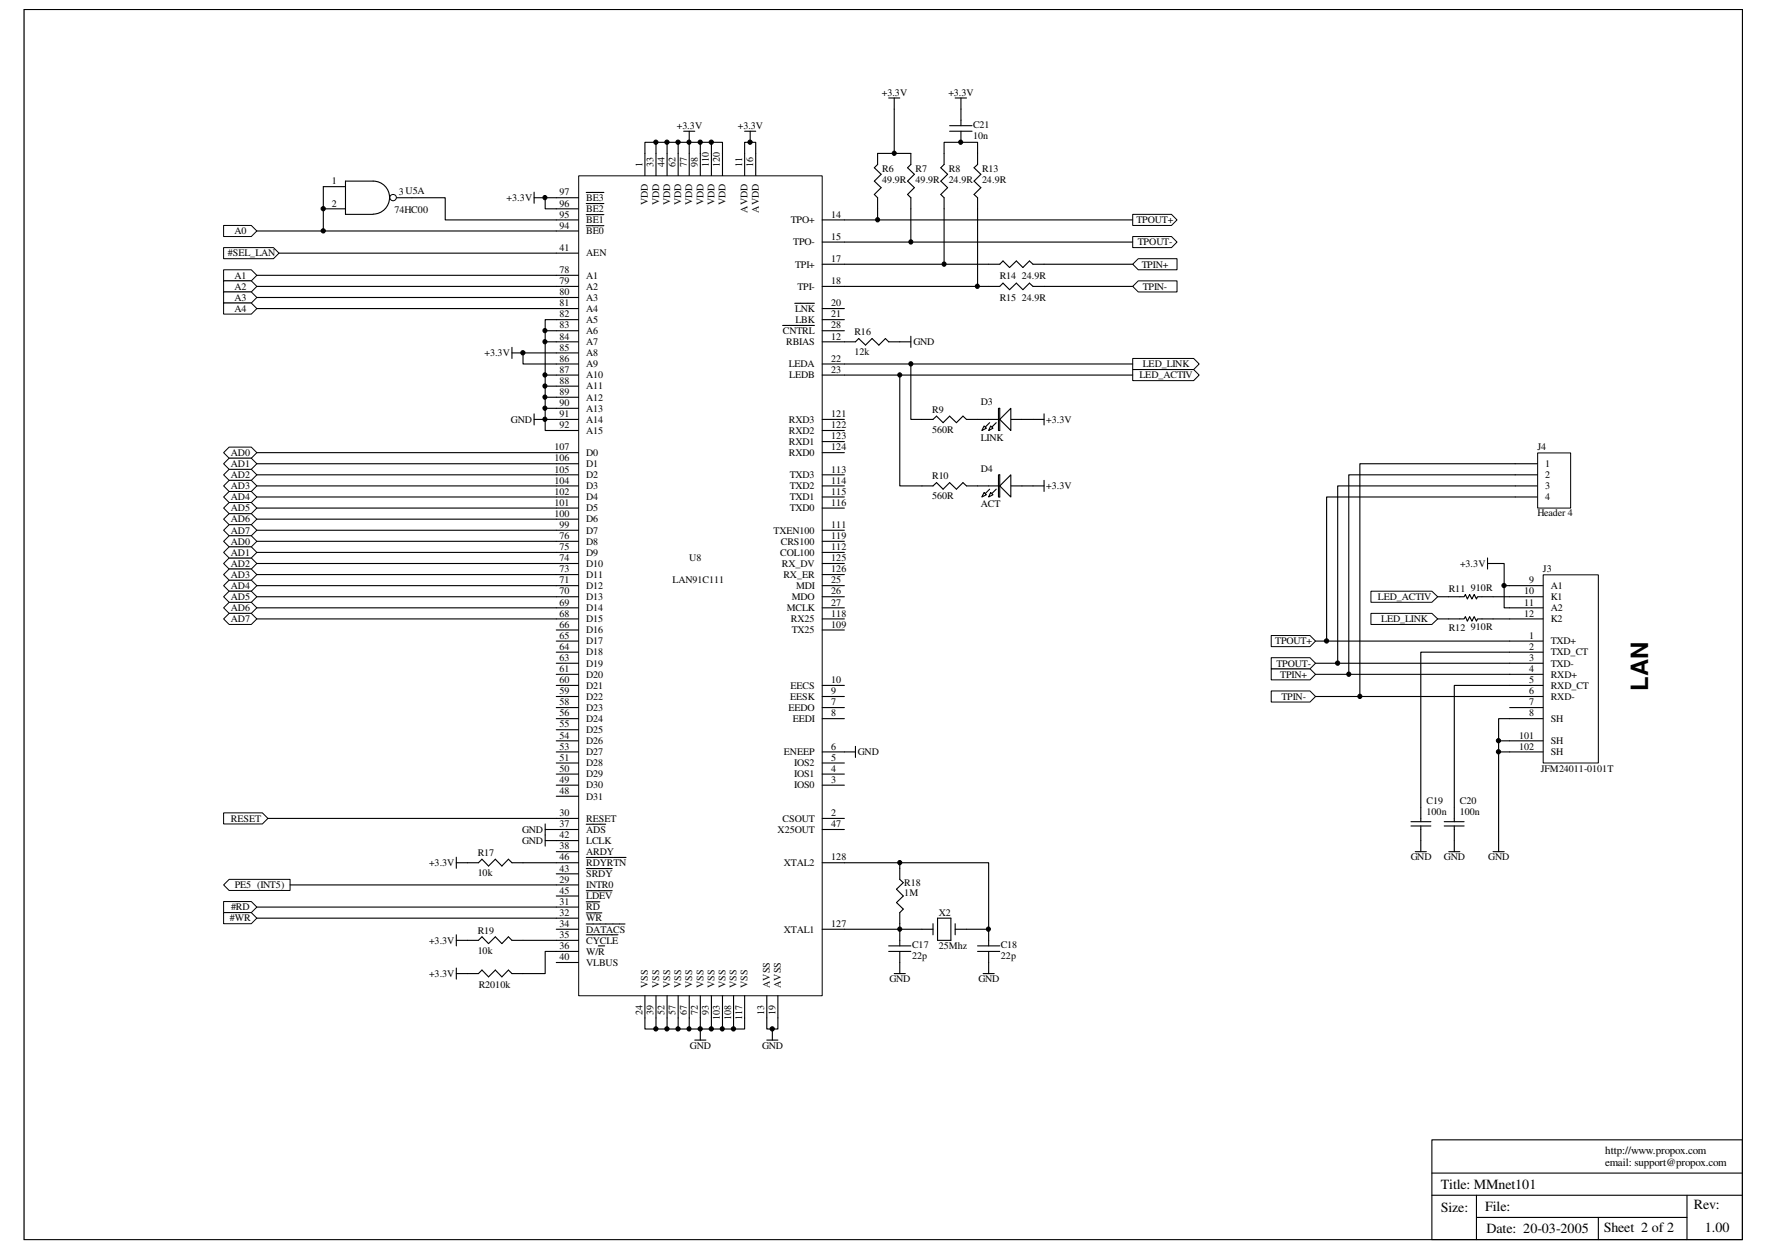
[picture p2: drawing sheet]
<svg xmlns="http://www.w3.org/2000/svg" width="297mm" height="210mm" viewBox="0 0 297 210" stroke-linecap="round" stroke-linejoin="round" font-family="sans-serif">
<path d="M4.1 1.6h288.8v206.7h-288.8z" fill="none" stroke="#000" stroke-width=".17"/>
<g fill="none" stroke="#000" stroke-width=".19">
<path d="M253.8 109.6h-15v28.5M253.8 115.2h-9.3v22.9M237.2 138.8h3.3M237.2 138.1h3.3M238.8 138.8v4.3M242.8 138.8h3.3M242.8 138.1h3.3M244.5 138.8v4.3M251.9 126.4h1.9M251.9 124.5h1.9M253.8 120.8h-1.9v22.3M237.9 143.1h1.9"/>
<path d="M243.5 143.1h1.9M251 143.1h1.9M240.7 191.6h52.2v16.7h-52.2zM240.7 197.1h52.2M240.7 200.9h52.2M248.2 200.9v7.4M248.2 204.6h35.4M268.7 204.6v3.7M283.6 200.9v7.4"/>
</g>
<path d="M258.5 76.2h5.5v9.2h-5.5z" fill="#fff"/>
<path d="M258.5 76.1h5.5v9.3h-5.5z" fill="none" stroke="#000" stroke-width=".17"/>
<path d="M258.4 77.9h-29.8v39.2M258.4 79.8h-31.7v33.5M258.4 81.7h-33.5v29.8M258.4 83.5h-35.4v24.2" fill="none" stroke="#000" stroke-width=".19"/>
<path d="M259.5 96.6h9.2v31.6h-9.2z" fill="#fff"/>
<path d="M259.4 96.6h9.3v31.6h-9.3z" fill="none" stroke="#000" stroke-width=".17"/>
<g fill="none" stroke="#000" stroke-width=".19">
<path d="M253.8 98.4h5.6M243.5 104h2.6l.2-.4 .4 .8 .4-.8 .3 .8 .4-.8 .4 .8 .2-.4h2.6M243.5 100.3h2.6l.2-.4 .4 .8 .4-.8 .3 .8 .4-.8 .4 .8 .2-.4h2.6M253.8 107.7h5.6M253.8 109.6h5.6M253.8 111.5h5.6M253.8 113.3h5.6M253.8 115.2h5.6M253.8 117.1h5.6M253.8 118.9h5.6M253.8 100.3h5.6M253.8 102.2h5.6"/>
<path d="M253.8 104h5.6M253.8 124.5h5.6M253.8 126.4h5.6M253.8 120.8h5.6"/>
</g>
<path d="M230.5 103.1h10.2l1 .9-1 .9h-10.2z" fill-rule="evenodd" fill="#fff"/>
<path d="M230.5 103.1h10.2l1 .9-1 .9h-10.2z" fill="none" stroke="#000" stroke-width=".17"/>
<path d="M230.5 99.4h10.2l1 .9-1 .9h-10.2z" fill-rule="evenodd" fill="#fff"/>
<path d="M230.5 99.4h10.2l1 .9-1 .9h-10.2z" fill="none" stroke="#000" stroke-width=".17"/>
<path d="M37.6 37.9h4.6l1 .9-1 1h-4.6z" fill-rule="evenodd" fill="#fff"/>
<path d="M37.6 37.9h4.6l1 .9-1 1h-4.6z" fill="none" stroke="#000" stroke-width=".17"/>
<path d="M37.6 45.3h4.6l1 1-1 .9h-4.6z" fill-rule="evenodd" fill="#fff"/>
<path d="M37.6 45.3h4.6l1 1-1 .9h-4.6z" fill="none" stroke="#000" stroke-width=".17"/>
<path d="M37.6 47.2h4.6l1 .9-1 1h-4.6z" fill-rule="evenodd" fill="#fff"/>
<path d="M37.6 47.2h4.6l1 .9-1 1h-4.6z" fill="none" stroke="#000" stroke-width=".17"/>
<path d="M37.6 49.1h4.6l1 .9-1 .9h-4.6z" fill-rule="evenodd" fill="#fff"/>
<path d="M37.6 49.1h4.6l1 .9-1 .9h-4.6z" fill="none" stroke="#000" stroke-width=".17"/>
<path d="M37.6 151.5h4.6l1 .9-1 1h-4.6z" fill-rule="evenodd" fill="#fff"/>
<path d="M37.6 151.5h4.6l1 .9-1 1h-4.6z" fill="none" stroke="#000" stroke-width=".17"/>
<path d="M37.6 153.4h4.6l1 .9-1 .9h-4.6z" fill-rule="evenodd" fill="#fff"/>
<path d="M37.6 153.4h4.6l1 .9-1 .9h-4.6z" fill="none" stroke="#000" stroke-width=".17"/>
<path d="M37.6 41.6h8.4l.9 .9-.9 1h-8.4z" fill-rule="evenodd" fill="#fff"/>
<path d="M37.6 41.6h8.4l.9 .9-.9 1h-8.4z" fill="none" stroke="#000" stroke-width=".17"/>
<path d="M155 70.5h1.8l.6-.6 1.1 1.1 1.1-1.1 1.2 1.1 1.1-1.1 .6 .6h1.8M166.2 70.5h1.9M166.4 71l-1.1 1.1M167.5 71l-1.1 1.1M168.1 68.6v3.7M169.9 70.5h1.9M155 156.2h1.8M156.8 155.2v1.9M157.6 154.3h2.2v3.7h-2.2zM160.6 155.2v1.9M160.6 156.2h1.9" fill="none" stroke="#000" stroke-width=".19"/>
<path d="M168.1 70.5l1.8-1.9v3.7z" fill="#fff"/>
<path d="M168.1 70.5l1.8-1.9v3.7z" fill="none" stroke="#000" stroke-width=".19"/>
<path d="M165.4 71.6l.4 .4-.7 .3z" fill="#fff"/>
<path d="M165.4 71.6l.4 .4-.7 .3z" fill="none" stroke="#000" stroke-width=".19"/>
<path d="M166.5 71.6l.4 .4-.7 .3z" fill="#fff"/>
<path d="M164.3 70.5h1.9M166.5 71.6l.4 .4-.7 .3zM168.1 68.6h-.3v3.7h.3M171.8 70.5h1.8" fill="none" stroke="#000" stroke-width=".19"/>
<path d="M37.6 50.9h4.6l1 1-1 .9h-4.6z" fill-rule="evenodd" fill="#fff"/>
<path d="M37.6 50.9h4.6l1 1-1 .9h-4.6z" fill="none" stroke="#000" stroke-width=".17"/>
<path d="M141.9 145h24.3v11.2h-3.7M141.9 156.2h13.1" fill="none" stroke="#000" stroke-width=".19"/>
<path d="M37.6 136.6h6.5l.9 .9-.9 1h-6.5z" fill-rule="evenodd" fill="#fff"/>
<path d="M37.6 136.6h6.5l.9 .9-.9 1h-6.5z" fill="none" stroke="#000" stroke-width=".17"/>
<path d="M168.1 79.8v3.7M166.2 81.7h1.9M166.4 82.2l-1.1 1.1M167.5 82.2l-1.1 1.1M169.9 81.7h1.9" fill="none" stroke="#000" stroke-width=".19"/>
<path d="M168.1 81.7l1.8-1.9v3.7z" fill="#fff"/>
<path d="M168.1 81.7l1.8-1.9v3.7z" fill="none" stroke="#000" stroke-width=".19"/>
<path d="M165.4 82.8l.4 .3-.7 .4z" fill="#fff"/>
<path d="M165.4 82.8l.4 .3-.7 .4z" fill="none" stroke="#000" stroke-width=".19"/>
<path d="M166.5 82.8l.4 .3-.7 .4z" fill="#fff"/>
<path d="M168.1 79.8h-.3v3.7h.3M155 81.7h1.8l.6-.6 1.1 1.1 1.1-1.1 1.2 1.1 1.1-1.1 .6 .6h3.7M166.5 82.8l.4 .3-.7 .4zM171.8 81.7h1.8" fill="none" stroke="#000" stroke-width=".19"/>
<path d="M37.6 87.2l.9-.9h3.7l1 .9-1 1h-3.7z" fill-rule="evenodd" fill="#fff"/>
<path d="M37.6 87.2l.9-.9h3.7l1 .9-1 1h-3.7z" fill="none" stroke="#000" stroke-width=".17"/>
<path d="M38.5 75.1h3.7l1 1-1 .9h-3.7l-.9-.9z" fill-rule="evenodd" fill="#fff"/>
<path d="M38.5 75.1h3.7l1 1-1 .9h-3.7l-.9-.9z" fill="none" stroke="#000" stroke-width=".17"/>
<path d="M37.6 79.8l.9-.9h3.7l1 .9-1 .9h-3.7z" fill-rule="evenodd" fill="#fff"/>
<path d="M37.6 79.8l.9-.9h3.7l1 .9-1 .9h-3.7z" fill="none" stroke="#000" stroke-width=".17"/>
<path d="M38.5 82.6h3.7l1 .9-1 1h-3.7l-.9-1z" fill-rule="evenodd" fill="#fff"/>
<path d="M38.5 82.6h3.7l1 .9-1 1h-3.7l-.9-1z" fill="none" stroke="#000" stroke-width=".17"/>
<path d="M38.5 77h3.7l1 .9-1 1h-3.7l-.9-1z" fill-rule="evenodd" fill="#fff"/>
<path d="M38.5 77h3.7l1 .9-1 1h-3.7l-.9-1z" fill="none" stroke="#000" stroke-width=".17"/>
<path d="M37.6 85.4l.9-.9h3.7l1 .9-1 .9h-3.7z" fill-rule="evenodd" fill="#fff"/>
<path d="M37.6 85.4l.9-.9h3.7l1 .9-1 .9h-3.7z" fill="none" stroke="#000" stroke-width=".17"/>
<path d="M37.6 89.1l.9-.9h3.7l1 .9-1 .9h-3.7z" fill-rule="evenodd" fill="#fff"/>
<path d="M37.6 89.1l.9-.9h3.7l1 .9-1 .9h-3.7z" fill="none" stroke="#000" stroke-width=".17"/>
<path d="M37.6 81.7l.9-1h3.7l1 1-1 .9h-3.7z" fill-rule="evenodd" fill="#fff"/>
<path d="M37.6 81.7l.9-1h3.7l1 1-1 .9h-3.7z" fill="none" stroke="#000" stroke-width=".17"/>
<path d="M190.4 44.4l.9-.9h6.6v1.8h-6.6z" fill-rule="evenodd" fill="#fff"/>
<path d="M190.4 44.4l.9-.9h6.6v1.8h-6.6z" fill="none" stroke="#000" stroke-width=".17"/>
<path d="M190.4 48.1l.9-.9h6.6v1.9h-6.6z" fill-rule="evenodd" fill="#fff"/>
<path d="M190.4 48.1l.9-.9h6.6v1.9h-6.6z" fill="none" stroke="#000" stroke-width=".17"/>
<path d="M190.4 36h6.5l1 1-1 .9h-6.5z" fill-rule="evenodd" fill="#fff"/>
<path d="M190.4 36h6.5l1 1-1 .9h-6.5z" fill="none" stroke="#000" stroke-width=".17"/>
<path d="M190.4 39.8h6.5l1 .9-1 .9h-6.5z" fill-rule="evenodd" fill="#fff"/>
<path d="M190.4 39.8h6.5l1 .9-1 .9h-6.5z" fill="none" stroke="#000" stroke-width=".17"/>
<path d="M190.4 62.1h10.3l.9 .9-.9 1h-10.3z" fill-rule="evenodd" fill="#fff"/>
<path d="M190.4 62.1h10.3l.9 .9-.9 1h-10.3z" fill="none" stroke="#000" stroke-width=".17"/>
<path d="M190.4 60.2h10.3l.9 1-.9 .9h-10.3z" fill-rule="evenodd" fill="#fff"/>
<path d="M190.4 60.2h10.3l.9 1-.9 .9h-10.3z" fill="none" stroke="#000" stroke-width=".17"/>
<path d="M38.5 147.8h10.3v1.8h-10.3l-.9-.9z" fill-rule="evenodd" fill="#fff"/>
<path d="M38.5 147.8h10.3v1.8h-10.3l-.9-.9z" fill="none" stroke="#000" stroke-width=".17"/>
<path d="M149.4 159.9h3.7M149.4 159h3.7M151.3 156.2v2.8M151.3 159.9v3.7M164.3 159.9h3.8M164.3 159h3.8M166.2 156.2v2.8M166.2 159.9v3.7M150.3 163.6h1.9M165.3 163.6h1.8" fill="none" stroke="#000" stroke-width=".19"/>
<path d="M97.3 29.6h40.9v137.7h-40.9z" fill="#fff"/>
<path d="M97.3 29.5h40.9v137.8h-40.9z" fill="none" stroke="#000" stroke-width=".17"/>
<g fill="none" stroke="#000" stroke-width=".19">
<path d="M93.5 33.2h3.7M93.5 35.1h3.7M93.5 37h3.7M93.5 38.8h3.7M98.5 32.3h3M98.5 34.2h3M98.5 36.1h3M98.5 37.9h3M108.4 25.8v3.7M110.3 25.8v3.7M112.1 25.8v3.7M114 25.8v3.7"/>
<path d="M115.9 25.8v3.7M117.7 25.8v3.7M119.6 25.8v3.7M121.5 25.8v3.7M125.2 25.8v3.7M127 25.8v3.7M138.2 37h3.7M93.5 42.5h3.7M93.5 46.3h3.7M93.5 48.1h3.7M93.5 50h3.7M93.5 51.9h3.7"/>
<path d="M93.5 53.7h3.7M93.5 55.6h3.7M93.5 57.4h3.7M93.5 59.3h3.7M131.6 54.7h5.3M133.6 51h3.3M138.2 48.1h3.7M138.2 51.9h3.7M138.2 53.7h3.7M138.2 55.6h3.7M138.2 57.4h3.7M138.2 40.7h3.7"/>
<path d="M138.2 44.4h3.7M93.5 61.2h3.7M93.5 63h3.7M93.5 64.9h3.7M93.5 66.8h3.7M93.5 68.6h3.7M93.5 70.5h3.7M93.5 72.3h3.7M93.5 76.1h3.7M93.5 77.9h3.7M93.5 79.8h3.7M138.2 61.2h3.7"/>
<path d="M138.2 63h3.7M138.2 70.5h3.7M138.2 72.3h3.7M138.2 76.1h3.7M138.2 79.8h3.7M138.2 74.2h3.7M93.5 81.7h3.7M93.5 83.5h3.7M93.5 85.4h3.7M93.5 87.2h3.7M93.5 89.1h3.7M93.5 91h3.7"/>
<path d="M93.5 92.8h3.7M93.5 94.7h3.7M93.5 96.6h3.7M93.5 98.4h3.7M138.2 81.7h3.7M138.2 83.5h3.7M138.2 85.4h3.7M138.2 89.1h3.7M138.2 91h3.7M138.2 92.8h3.7M138.2 94.7h3.7M138.2 96.6h3.7"/>
<path d="M138.2 98.4h3.7M93.5 100.3h3.7M93.5 102.2h3.7M93.5 104h3.7M93.5 105.9h3.7M93.5 107.7h3.7M93.5 109.6h3.7M93.5 111.5h3.7M93.5 113.3h3.7M93.5 115.2h3.7M93.5 117.1h3.7M93.5 118.9h3.7"/>
<path d="M138.2 100.3h3.7M138.2 102.2h3.7M138.2 104h3.7M138.2 105.9h3.7M138.2 115.2h3.7M138.2 117.1h3.7M138.2 118.9h3.7M93.5 120.8h3.7M93.5 122.6h3.7M93.5 124.5h3.7M93.5 126.4h3.7M93.5 128.2h3.7"/>
<path d="M93.5 130.1h3.7M93.5 132h3.7M93.5 133.8h3.7M93.5 137.5h3.7M93.5 139.4h3.7M98.5 138.5h3.3M138.2 120.8h3.7M138.2 126.4h3.7M138.2 128.2h3.7M138.2 130.1h3.7M138.2 132h3.7M138.2 137.5h3.7"/>
<path d="M138.2 139.4h3.7M93.5 141.3h3.7M93.5 143.1h3.7M93.5 145h3.7M93.5 146.9h3.7M93.5 148.7h3.7M93.5 150.6h3.7M93.5 152.4h3.7M93.5 154.3h3.7M93.5 156.2h3.7M93.5 158h3.7M93.5 159.9h3.7"/>
<path d="M98.5 144.1h4.6M98.5 146h4.4M98.5 149.7h4.4M98.5 151.6h2.3M98.5 153.4h2.7M98.5 155.3h6.6M98.5 157.1h5.4M100.6 159h1M103.1 144.1h2.1M138.2 145h3.7M138.2 156.2h3.7M151.3 145v2.8l.5 .5-1.1 1.1 1.1 1.2-1.1 1.1 1.1 1.1-.5 .6v2.8"/>
<path d="M93.5 161.8h3.7M108.4 167.3v3.8M110.3 167.3v3.8M112.1 167.3v3.8M114 167.3v3.8M115.9 167.3v3.8M117.7 167.3v3.8M119.6 167.3v3.8M121.5 167.3v3.8M123.3 167.3v3.8M125.2 167.3v3.8M128.9 167.3v3.8"/>
<path d="M130.8 167.3v3.8"/>
</g>
<path d="M37.6 102.2l.9-1h3.7l1 1-1 .9h-3.7z" fill-rule="evenodd" fill="#fff"/>
<path d="M37.6 102.2l.9-1h3.7l1 1-1 .9h-3.7z" fill="none" stroke="#000" stroke-width=".17"/>
<path d="M38.5 90h3.7l1 1-1 .9h-3.7l-.9-.9z" fill-rule="evenodd" fill="#fff"/>
<path d="M38.5 90h3.7l1 1-1 .9h-3.7l-.9-.9z" fill="none" stroke="#000" stroke-width=".17"/>
<path d="M37.6 94.7l.9-.9h3.7l1 .9-1 .9h-3.7z" fill-rule="evenodd" fill="#fff"/>
<path d="M37.6 94.7l.9-.9h3.7l1 .9-1 .9h-3.7z" fill="none" stroke="#000" stroke-width=".17"/>
<path d="M37.6 98.4l.9-.9h3.7l1 .9-1 1h-3.7z" fill-rule="evenodd" fill="#fff"/>
<path d="M37.6 98.4l.9-.9h3.7l1 .9-1 1h-3.7z" fill="none" stroke="#000" stroke-width=".17"/>
<path d="M37.6 92.8l.9-.9h3.7l1 .9-1 1h-3.7z" fill-rule="evenodd" fill="#fff"/>
<path d="M37.6 92.8l.9-.9h3.7l1 .9-1 1h-3.7z" fill="none" stroke="#000" stroke-width=".17"/>
<path d="M37.6 100.3l.9-.9h3.7l1 .9-1 .9h-3.7z" fill-rule="evenodd" fill="#fff"/>
<path d="M37.6 100.3l.9-.9h3.7l1 .9-1 .9h-3.7z" fill="none" stroke="#000" stroke-width=".17"/>
<path d="M38.5 103.1h3.7l1 .9-1 .9h-3.7l-.9-.9z" fill-rule="evenodd" fill="#fff"/>
<path d="M38.5 103.1h3.7l1 .9-1 .9h-3.7l-.9-.9z" fill="none" stroke="#000" stroke-width=".17"/>
<path d="M37.6 96.6l.9-1h3.7l1 1-1 .9h-3.7z" fill-rule="evenodd" fill="#fff"/>
<path d="M37.6 96.6l.9-1h3.7l1 1-1 .9h-3.7z" fill="none" stroke="#000" stroke-width=".17"/>
<g fill="none" stroke="#000" stroke-width=".19">
<path d="M54.4 31.4h3.7M54.4 35.1h3.7M65.5 33.2h3.8M89.8 32.3v1.9M89.8 33.2h1.8M93.5 33.2h-1.9v1.9h1.9M108.4 25.8v-1.9h13.1v1.9M110.3 23.9v1.9M112.1 23.9v1.9M114 23.9v1.9M114.9 22.1h1.9M115.9 22.1v3.7"/>
<path d="M117.7 23.9v1.9M119.6 23.9v1.9M125.2 25.8v-1.9h1.8v1.9M125.2 22.1h1.8M126.1 22.1v1.8M43.2 46.3h50.3M43.2 48.1h50.3M43.2 50h50.3M43.2 51.9h50.3M46.9 42.5h46.6M86.1 58.4v1.8M86.1 59.3h1.8"/>
<path d="M91.6 57.4h1.9M91.6 55.6h1.9M93.5 59.3h-5.6v1.9h5.6M93.5 53.7h-1.9v18.6h1.9M141.9 57.4h1.9l.6-.5 1.1 1.1 1.1-1.1 1.1 1.1 1.1-1.1 .6 .5h3.7M153.1 56.5v1.9M43.2 76.1h50.3M43.2 77.9h50.3M43.2 79.8h50.3M89.8 70.5h3.7M89.8 69.6v1.8M91.6 68.6h1.9"/>
<path d="M91.6 66.8h1.9M91.6 64.9h1.9M91.6 63h1.9M173.6 70.5h1.9M175.5 69.6v1.8M43.2 81.7h50.3M43.2 83.5h50.3M43.2 85.4h50.3M43.2 87.2h50.3M43.2 89.1h50.3M43.2 91h50.3M43.2 92.8h50.3"/>
<path d="M43.2 94.7h50.3M43.2 96.6h50.3M43.2 98.4h50.3M173.6 81.7h1.9M175.5 80.7v1.9M43.2 100.3h50.3M43.2 102.2h50.3M43.2 104h50.3M45 137.5h48.5M91.6 138.5v3.7M91.6 139.4h1.9M141.9 126.4h1.9"/>
<path d="M143.8 125.4v1.9M43.2 152.4h50.3M43.2 154.3h50.3M48.8 148.7h44.7M76.7 144.1v1.8M76.7 157.1v1.9M76.7 158h3.7l.6-.6 1.1 1.2 1.2-1.2 1.1 1.2 1.1-1.2 .6 .6h7.4M76.7 145h3.7l.6-.6 1.1 1.1 1.2-1.1 1.1 1.1 1.1-1.1 .6 .6h7.4M91.6 141.3h1.9M93.5 159.9h-1.9v3.7h-5.5l-.6-.6-1.1 1.2-1.1-1.2-1.2 1.2-1.1-1.2-.6 .6h-3.7M76.7 162.7v1.8M108.4 171.1v1.8h16.8v-1.8"/>
<path d="M110.3 171.1v1.8M112.1 171.1v1.8M114 171.1v1.8M115.9 171.1v1.8M116.8 174.8h1.9M117.7 171.1v3.7M119.6 171.1v1.8M121.5 171.1v1.8M123.3 171.1v1.8M128.9 171.1v1.8h1.9v-1.8M128.9 174.8h1.9M129.8 172.9v1.9"/>
</g>
<circle cx="66.1" cy="33.2" r=".54" fill="#fff"/>
<circle cx="66.1" cy="33.2" r=".54" fill="none" stroke="#000" stroke-width=".17"/>
<g fill="none" stroke="#000" stroke-width=".19">
<path d="M149.4 16.5h1.9M150.3 16.5v9.3M160.6 16.5h1.9M161.5 16.5v4.6M43.2 38.8h50.3M54.4 31.4v7.4M62.7 36a2.77 2.77 0 0 0 2.8-2.8 2.77 2.77 0 0 0-2.8-2.8h-4.6v5.6h4.6M69.3 33.2h5.5v3.8h18.7M141.9 37h48.5M147.5 37v-3.8l-.5-.5 1.1-1.2-1.1-1.1 1.1-1.1-1.1-1.1 .5-.6v-1.8h5.6v1.8l-.5 .6 1.1 1.1-1.1 1.1 1.1 1.1-1.1 1.2 .5 .5v7.5M159.6 22.1h3.8M159.6 21.1h3.8"/>
<path d="M161.5 22.1v1.8M141.9 48.1h26.2l.5-.5 1.1 1.1 1.2-1.1 1.1 1.1 1.1-1.1 .5 .5h16.8M141.9 44.4h26.2l.5-.5 1.1 1.1 1.2-1.1 1.1 1.1 1.1-1.1 .5 .5h16.8M141.9 40.7h48.5M158.7 44.4v-11.2l-.5-.5 1.1-1.2-1.1-1.1 1.1-1.1-1.1-1.1 .5-.6v-3.7h5.6v3.7l-.6 .6 1.2 1.1-1.2 1.1 1.2 1.1-1.2 1.2 .6 .5v14.9M141.9 61.2h48.5M141.9 63h48.5M151.3 63v18.7h3.7M153.1 61.2v9.3h1.9"/>
</g>
<path d="M213.7 112.4h6.5l.9 .9-.9 1h-6.5z" fill-rule="evenodd" fill="#fff"/>
<path d="M213.7 112.4h6.5l.9 .9-.9 1h-6.5z" fill="none" stroke="#000" stroke-width=".17"/>
<path d="M213.7 116.1h6.5l.9 1-.9 .9h-6.5z" fill-rule="evenodd" fill="#fff"/>
<path d="M213.7 116.1h6.5l.9 1-.9 .9h-6.5z" fill="none" stroke="#000" stroke-width=".17"/>
<path d="M213.7 106.8h6.5l.9 .9-.9 1h-6.5z" fill-rule="evenodd" fill="#fff"/>
<path d="M213.7 106.8h6.5l.9 .9-.9 1h-6.5z" fill="none" stroke="#000" stroke-width=".17"/>
<path d="M213.7 110.5h6.5l.9 1-.9 .9h-6.5z" fill-rule="evenodd" fill="#fff"/>
<g fill="none" stroke="#000" stroke-width=".17">
<path d="M213.7 110.5h6.5l.9 1-.9 .9h-6.5z"/>
<circle cx="54.3" cy="35.1" r=".36"/>
<circle cx="54.3" cy="38.8" r=".36"/>
<circle cx="91.6" cy="33.2" r=".35"/>
<circle cx="110.3" cy="23.9" r=".36"/>
<circle cx="112.1" cy="23.9" r=".36"/>
<circle cx="114" cy="23.9" r=".36"/>
<circle cx="115.8" cy="23.9" r=".35"/>
<circle cx="117.7" cy="23.9" r=".36"/>
<circle cx="119.6" cy="23.9" r=".36"/>
<circle cx="126.1" cy="23.9" r=".36"/>
<circle cx="147.5" cy="36.9" r=".35"/>
<circle cx="150.3" cy="25.8" r=".35"/>
<circle cx="161.5" cy="23.9" r=".35"/>
<circle cx="87.9" cy="59.3" r=".37"/>
<circle cx="91.6" cy="57.4" r=".35"/>
<circle cx="91.6" cy="55.6" r=".35"/>
<circle cx="153.1" cy="40.7" r=".35"/>
<circle cx="158.7" cy="44.4" r=".35"/>
<circle cx="164.3" cy="48.1" r=".35"/>
<circle cx="91.6" cy="66.7" r=".35"/>
<circle cx="91.6" cy="70.5" r=".35"/>
<circle cx="91.6" cy="68.6" r=".35"/>
<circle cx="91.6" cy="63" r=".35"/>
<circle cx="91.6" cy="64.9" r=".35"/>
<circle cx="151.2" cy="63" r=".35"/>
<circle cx="153.1" cy="61.1" r=".35"/>
<circle cx="252.8" cy="98.4" r=".36"/>
<circle cx="223" cy="107.7" r=".36"/>
<circle cx="224.9" cy="111.4" r=".36"/>
<circle cx="226.7" cy="113.3" r=".35"/>
<circle cx="228.6" cy="117" r=".35"/>
<circle cx="251.9" cy="126.3" r=".36"/>
<circle cx="251.9" cy="124.5" r=".36"/>
<circle cx="151.2" cy="145" r=".35"/>
<circle cx="151.2" cy="156.1" r=".35"/>
<circle cx="166.1" cy="156.1" r=".35"/>
<circle cx="110.3" cy="172.9" r=".36"/>
<circle cx="112.1" cy="172.9" r=".36"/>
<circle cx="114" cy="172.9" r=".36"/>
<circle cx="115.8" cy="172.9" r=".35"/>
<circle cx="117.7" cy="172.9" r=".36"/>
<circle cx="119.6" cy="172.9" r=".36"/>
<circle cx="121.4" cy="172.9" r=".35"/>
<circle cx="123.3" cy="172.9" r=".36"/>
<circle cx="129.8" cy="172.9" r=".36"/>
</g>
<path d="M250.1 94.7h2.8v7.5h.9M250.1 93.8v1.8M252.9 98.4h.9M221.1 107.7h32.7M221.1 111.5h32.7M221.1 113.3h32.7M221.1 117.1h32.7M241.7 100.3h1.8M241.7 104h1.8M251 100.3h2.8M251 104h2.8" fill="none" stroke="#000" stroke-width=".19"/>
<g fill="#000">
<circle cx="54.3" cy="35.1" r=".36"/>
<circle cx="54.3" cy="38.8" r=".36"/>
<circle cx="91.6" cy="33.2" r=".35"/>
<circle cx="110.3" cy="23.9" r=".36"/>
<circle cx="112.1" cy="23.9" r=".36"/>
<circle cx="114" cy="23.9" r=".36"/>
<circle cx="115.8" cy="23.9" r=".35"/>
<circle cx="117.7" cy="23.9" r=".36"/>
<circle cx="119.6" cy="23.9" r=".36"/>
<circle cx="126.1" cy="23.9" r=".36"/>
<circle cx="147.5" cy="36.9" r=".35"/>
<circle cx="150.3" cy="25.8" r=".35"/>
<circle cx="161.5" cy="23.9" r=".35"/>
<circle cx="87.9" cy="59.3" r=".37"/>
<circle cx="91.6" cy="57.4" r=".35"/>
<circle cx="91.6" cy="55.6" r=".35"/>
<circle cx="153.1" cy="40.7" r=".35"/>
<circle cx="158.7" cy="44.4" r=".35"/>
<circle cx="164.3" cy="48.1" r=".35"/>
<circle cx="91.6" cy="66.7" r=".35"/>
<circle cx="91.6" cy="70.5" r=".35"/>
<circle cx="91.6" cy="68.6" r=".35"/>
<circle cx="91.6" cy="63" r=".35"/>
<circle cx="91.6" cy="64.9" r=".35"/>
<circle cx="151.2" cy="63" r=".35"/>
<circle cx="153.1" cy="61.1" r=".35"/>
<circle cx="252.8" cy="98.4" r=".36"/>
<circle cx="223" cy="107.7" r=".36"/>
<circle cx="224.9" cy="111.4" r=".36"/>
<circle cx="226.7" cy="113.3" r=".35"/>
<circle cx="228.6" cy="117" r=".35"/>
<circle cx="251.9" cy="126.3" r=".36"/>
<circle cx="251.9" cy="124.5" r=".36"/>
<circle cx="151.2" cy="145" r=".35"/>
<circle cx="151.2" cy="156.1" r=".35"/>
<circle cx="166.1" cy="156.1" r=".35"/>
<circle cx="110.3" cy="172.9" r=".36"/>
<circle cx="112.1" cy="172.9" r=".36"/>
<circle cx="114" cy="172.9" r=".36"/>
<circle cx="115.8" cy="172.9" r=".35"/>
<circle cx="117.7" cy="172.9" r=".36"/>
<circle cx="119.6" cy="172.9" r=".36"/>
<circle cx="121.4" cy="172.9" r=".35"/>
<circle cx="123.3" cy="172.9" r=".36"/>
<circle cx="129.8" cy="172.9" r=".36"/>
</g>
<text font-size="4" x="277.1" y="116.1" transform="rotate(-90 277.1 116.1)">LAN</text>
<g font-size="2.4">
<text x="242.2" y="203.7">Size:</text>
<text x="242.2" y="199.8">Title: MMnet101</text>
<text x="249.7" y="203.5">File:</text>
<text x="284.7" y="203.1">Rev:</text>
<text x="249.9" y="207.2">Date: 20-03-2005</text>
<text x="269.6" y="207">Sheet 2 of 2</text>
<text x="286.6" y="207">1.00</text>
</g>
<g font-size="1.8">
<text x="269.8" y="193.9">http://www.propox.com</text>
<text x="269.8" y="196">email: support@propox.com</text>
</g>
<g font-size="1.7">
<text x="148.2" y="16.1">+3.3V</text>
<text x="159.4" y="16.1">+3.3V</text>
<text x="113.8" y="21.7">+3.3V</text>
<text x="124" y="21.7">+3.3V</text>
<text x="163.6" y="21.5">C21</text>
<text x="163.6" y="23.4">10n</text>
<text x="108" y="28" transform="rotate(-90 108 28)">1</text>
<text x="109.9" y="28" transform="rotate(-90 109.9 28)">33</text>
<text x="111.7" y="28" transform="rotate(-90 111.7 28)">44</text>
<text x="113.6" y="28" transform="rotate(-90 113.6 28)">62</text>
<text x="115.4" y="28" transform="rotate(-90 115.4 28)">77</text>
<text x="117.3" y="28" transform="rotate(-90 117.3 28)">98</text>
<text x="119.2" y="28" transform="rotate(-90 119.2 28)">110</text>
<text x="121" y="28" transform="rotate(-90 121 28)">120</text>
<text x="124.8" y="28" transform="rotate(-90 124.8 28)">11</text>
<text x="126.6" y="28" transform="rotate(-90 126.6 28)">16</text>
<text x="148.3" y="29">R6</text>
<text x="153.9" y="29">R7</text>
<text x="159.5" y="29">R8</text>
<text x="165.1" y="29">R13</text>
<text x="55.8" y="31">1</text>
<text x="55.8" y="34.7">2</text>
<text x="66.3" y="35.9">74HC00</text>
<text x="67.1" y="32.9">3U5A</text>
<text x="85.2" y="33.8">+3.3V</text>
<text x="94.1" y="32.9">97</text>
<text x="94.1" y="34.7">96</text>
<text x="98.5" y="33.8">BE3</text>
<text x="98.5" y="35.6">BE2</text>
<text x="108.9" y="34.5" transform="rotate(-90 108.9 34.5)">VDD</text>
<text x="110.8" y="34.5" transform="rotate(-90 110.8 34.5)">VDD</text>
<text x="112.6" y="34.5" transform="rotate(-90 112.6 34.5)">VDD</text>
<text x="114.5" y="34.5" transform="rotate(-90 114.5 34.5)">VDD</text>
<text x="116.4" y="34.5" transform="rotate(-90 116.4 34.5)">VDD</text>
<text x="118.2" y="34.5" transform="rotate(-90 118.2 34.5)">VDD</text>
<text x="120.1" y="34.5" transform="rotate(-90 120.1 34.5)">VDD</text>
<text x="122" y="34.5" transform="rotate(-90 122 34.5)">VDD</text>
<text x="125.7" y="35.7" transform="rotate(-90 125.7 35.7)">AVDD</text>
<text x="127.5" y="35.7" transform="rotate(-90 127.5 35.7)">AVDD</text>
<text x="148.3" y="30.8">49.9R</text>
<text x="153.9" y="30.8">49.9R</text>
<text x="159.5" y="30.8">24.9R</text>
<text x="165.1" y="30.8">24.9R</text>
<text x="39.4" y="39.4">A0</text>
<text x="94.1" y="36.6">95</text>
<text x="94.1" y="38.4">94</text>
<text x="98.5" y="37.5">BE1</text>
<text x="98.5" y="39.4">BE0</text>
<text x="132.9" y="37.5">TPO+</text>
<text x="133.3" y="41.2">TPO-</text>
<text x="139.7" y="40.3">15</text>
<text x="139.7" y="36.6">14</text>
<text x="191" y="37.5">TPOUT+</text>
<text x="191.3" y="41.2">TPOUT-</text>
<text x="38.3" y="43.1">#SEL_LAN</text>
<text x="39.4" y="46.8">A1</text>
<text x="94.1" y="45.9">78</text>
<text x="94.1" y="47.8">79</text>
<text x="94.1" y="42.2">41</text>
<text x="98.5" y="43.1">AEN</text>
<text x="98.5" y="46.8">A1</text>
<text x="133.6" y="45">TPI+</text>
<text x="139.7" y="47.8">18</text>
<text x="139.7" y="44">17</text>
<text x="168.1" y="46.8">R14</text>
<text x="171.8" y="46.8">24.9R</text>
<text x="191.9" y="45">TPIN+</text>
<text x="39.4" y="48.7">A2</text>
<text x="39.4" y="50.5">A3</text>
<text x="39.4" y="52.4">A4</text>
<text x="94.1" y="49.6">80</text>
<text x="94.1" y="51.5">81</text>
<text x="94.1" y="53.3">82</text>
<text x="98.5" y="48.7">A2</text>
<text x="98.5" y="50.5">A3</text>
<text x="98.5" y="52.4">A4</text>
<text x="133.6" y="52.4">LNK</text>
<text x="134.1" y="48.7">TPI-</text>
<text x="139.7" y="51.5">20</text>
<text x="139.7" y="53.3">21</text>
<text x="168.1" y="50.5">R15</text>
<text x="171.8" y="50.5">24.9R</text>
<text x="192.1" y="48.7">TPIN-</text>
<text x="81.4" y="59.9">+3.3V</text>
<text x="94.1" y="55.2">83</text>
<text x="94.1" y="57.1">84</text>
<text x="94.1" y="58.9">85</text>
<text x="98.5" y="54.3">A5</text>
<text x="98.5" y="56.1">A6</text>
<text x="98.5" y="58">A7</text>
<text x="98.5" y="59.9">A8</text>
<text x="131.6" y="56.1">CNTRL</text>
<text x="132.2" y="58">RBIAS</text>
<text x="133.7" y="54.3">LBK</text>
<text x="139.7" y="55.2">28</text>
<text x="139.7" y="57.1">12</text>
<text x="143.6" y="56.3">R16</text>
<text x="143.6" y="59.7">12k</text>
<text x="153.5" y="58">GND</text>
<text x="94.1" y="60.8">86</text>
<text x="94.1" y="62.7">87</text>
<text x="94.1" y="64.5">88</text>
<text x="98.5" y="61.7">A9</text>
<text x="98.5" y="63.6">A10</text>
<text x="98.5" y="65.4">A11</text>
<text x="132.6" y="61.7">LEDA</text>
<text x="132.7" y="63.6">LEDB</text>
<text x="139.7" y="60.8">22</text>
<text x="139.7" y="62.7">23</text>
<text x="191.6" y="63.6">LED_ACTIV</text>
<text x="192.1" y="61.7">LED_LINK</text>
<text x="85.9" y="71">GND</text>
<text x="94.1" y="66.4">89</text>
<text x="94.1" y="68.2">90</text>
<text x="94.1" y="70.1">91</text>
<text x="94.1" y="72">92</text>
<text x="98.5" y="67.3">A12</text>
<text x="98.5" y="69.2">A13</text>
<text x="98.5" y="71">A14</text>
<text x="132.6" y="71">RXD3</text>
<text x="139.7" y="70.1">121</text>
<text x="139.7" y="72">122</text>
<text x="156.7" y="69.4">R9</text>
<text x="164.9" y="68.1">D3</text>
<text x="175.9" y="71">+3.3V</text>
<text x="38.8" y="76.6">AD0</text>
<text x="93.2" y="75.7">107</text>
<text x="93.2" y="77.6">106</text>
<text x="98.5" y="72.9">A15</text>
<text x="98.5" y="76.6">D0</text>
<text x="132.6" y="72.9">RXD2</text>
<text x="132.6" y="74.8">RXD1</text>
<text x="132.6" y="76.6">RXD0</text>
<text x="139.7" y="73.8">123</text>
<text x="139.7" y="75.7">124</text>
<text x="156.7" y="72.7">560R</text>
<text x="164.9" y="74">LINK</text>
<text x="258.4" y="75.7">J4</text>
<text x="38.8" y="80.3">AD2</text>
<text x="38.8" y="78.5">AD1</text>
<text x="38.8" y="82.2">AD3</text>
<text x="93.2" y="79.4">105</text>
<text x="93.2" y="81.3">104</text>
<text x="93.2" y="83.1">102</text>
<text x="98.5" y="78.5">D1</text>
<text x="98.5" y="80.3">D2</text>
<text x="98.5" y="82.2">D3</text>
<text x="132.8" y="80.3">TXD3</text>
<text x="132.8" y="82.2">TXD2</text>
<text x="139.7" y="79.4">113</text>
<text x="139.7" y="81.3">114</text>
<text x="139.7" y="83.1">115</text>
<text x="156.7" y="83.9">560R</text>
<text x="156.7" y="80.6">R10</text>
<text x="164.9" y="79.2">D4</text>
<text x="175.9" y="82.2">+3.3V</text>
<text x="259.8" y="78.5">1</text>
<text x="259.8" y="80.3">2</text>
<text x="259.8" y="82.2">3</text>
<text x="38.8" y="87.8">AD6</text>
<text x="38.8" y="84.1">AD4</text>
<text x="38.8" y="85.9">AD5</text>
<text x="38.8" y="89.7">AD7</text>
<text x="93.2" y="85">101</text>
<text x="93.2" y="86.9">100</text>
<text x="94.1" y="88.7">99</text>
<text x="98.5" y="84.1">D4</text>
<text x="98.5" y="85.9">D5</text>
<text x="98.5" y="87.8">D6</text>
<text x="98.5" y="89.7">D7</text>
<text x="130" y="89.7">TXEN100</text>
<text x="132.8" y="84.1">TXD1</text>
<text x="132.8" y="85.9">TXD0</text>
<text x="139.7" y="85">116</text>
<text x="139.7" y="88.7">111</text>
<text x="164.9" y="85.2">ACT</text>
<text x="258.4" y="86.7">Header 4</text>
<text x="259.8" y="84.1">4</text>
<text x="38.8" y="91.5">AD0</text>
<text x="38.8" y="95.2">AD2</text>
<text x="38.8" y="93.4">AD1</text>
<text x="94.1" y="90.6">76</text>
<text x="94.1" y="92.5">75</text>
<text x="94.1" y="94.3">74</text>
<text x="98.5" y="91.5">D8</text>
<text x="98.5" y="93.4">D9</text>
<text x="98.5" y="95.2">D10</text>
<text x="115.9" y="94.3">U8</text>
<text x="131.1" y="93.4">COL100</text>
<text x="131.3" y="91.5">CRS100</text>
<text x="131.4" y="95.2">RX_DV</text>
<text x="139.7" y="90.6">119</text>
<text x="139.7" y="92.5">112</text>
<text x="139.7" y="94.3">125</text>
<text x="245.4" y="95.2">+3.3V</text>
<text x="38.8" y="99">AD4</text>
<text x="38.8" y="100.8">AD5</text>
<text x="38.8" y="97.1">AD3</text>
<text x="94.1" y="96.2">73</text>
<text x="94.1" y="98">71</text>
<text x="94.1" y="99.9">70</text>
<text x="94.1" y="101.8">69</text>
<text x="98.5" y="97.1">D11</text>
<text x="98.5" y="99">D12</text>
<text x="98.5" y="100.8">D13</text>
<text x="113.1" y="98">LAN91C111</text>
<text x="131.7" y="97.1">RX_ER</text>
<text x="133.1" y="100.8">MDO</text>
<text x="133.8" y="99">MDI</text>
<text x="139.7" y="99.9">26</text>
<text x="139.7" y="101.8">27</text>
<text x="139.7" y="96.2">126</text>
<text x="139.7" y="98">25</text>
<text x="231.6" y="100.8">LED_ACTIV</text>
<text x="243.5" y="99.5">R11</text>
<text x="247.3" y="99.4">910R</text>
<text x="256.2" y="101.8">11</text>
<text x="256.2" y="99.9">10</text>
<text x="257" y="98">9</text>
<text x="259.4" y="96.2">J3</text>
<text x="260.7" y="99">A1</text>
<text x="260.7" y="100.8">K1</text>
<text x="38.8" y="102.7">AD6</text>
<text x="38.8" y="104.6">AD7</text>
<text x="94.1" y="103.6">68</text>
<text x="94.1" y="105.5">66</text>
<text x="94.1" y="107.4">65</text>
<text x="98.5" y="102.7">D14</text>
<text x="98.5" y="104.6">D15</text>
<text x="98.5" y="106.4">D16</text>
<text x="132.2" y="102.7">MCLK</text>
<text x="133" y="104.6">RX25</text>
<text x="133.1" y="106.4">TX25</text>
<text x="139.7" y="103.6">118</text>
<text x="139.7" y="105.5">109</text>
<text x="232.2" y="104.6">LED_LINK</text>
<text x="243.5" y="106">R12</text>
<text x="247.3" y="105.9">910R</text>
<text x="256.2" y="103.6">12</text>
<text x="257" y="107.4">1</text>
<text x="260.7" y="102.7">A2</text>
<text x="260.7" y="104.6">K2</text>
<text x="94.1" y="109.2">64</text>
<text x="94.1" y="111.1">63</text>
<text x="94.1" y="112.9">61</text>
<text x="98.5" y="108.3">D17</text>
<text x="98.5" y="110.2">D18</text>
<text x="98.5" y="112">D19</text>
<text x="98.5" y="113.9">D20</text>
<text x="214.4" y="108.3">TPOUT+</text>
<text x="214.6" y="112">TPOUT-</text>
<text x="215.2" y="113.9">TPIN+</text>
<text x="257" y="109.2">2</text>
<text x="257" y="111.1">3</text>
<text x="257" y="112.9">4</text>
<text x="260.7" y="108.3">TXD+</text>
<text x="260.7" y="110.2">TXD_CT</text>
<text x="260.7" y="112">TXD-</text>
<text x="260.7" y="113.9">RXD+</text>
<text x="94.1" y="114.8">60</text>
<text x="94.1" y="116.7">59</text>
<text x="94.1" y="118.5">58</text>
<text x="98.5" y="115.7">D21</text>
<text x="98.5" y="117.6">D22</text>
<text x="98.5" y="119.5">D23</text>
<text x="132.5" y="119.5">EEDO</text>
<text x="132.8" y="117.6">EESK</text>
<text x="132.9" y="115.7">EECS</text>
<text x="139.7" y="116.7">9</text>
<text x="139.7" y="118.5">7</text>
<text x="139.7" y="114.8">10</text>
<text x="215.4" y="117.6">TPIN-</text>
<text x="257" y="114.8">5</text>
<text x="257" y="116.7">6</text>
<text x="257" y="118.5">7</text>
<text x="260.7" y="115.7">RXD_CT</text>
<text x="260.7" y="117.6">RXD-</text>
<text x="94.1" y="120.4">56</text>
<text x="94.1" y="122.3">55</text>
<text x="94.1" y="124.1">54</text>
<text x="94.1" y="126">53</text>
<text x="98.5" y="121.3">D24</text>
<text x="98.5" y="123.2">D25</text>
<text x="98.5" y="125.1">D26</text>
<text x="133.3" y="121.3">EEDI</text>
<text x="139.7" y="120.4">8</text>
<text x="139.7" y="126">6</text>
<text x="255.4" y="124.1">101</text>
<text x="255.4" y="126">102</text>
<text x="257" y="120.4">8</text>
<text x="260.7" y="125.1">SH</text>
<text x="260.7" y="121.3">SH</text>
<text x="94.1" y="127.8">51</text>
<text x="94.1" y="129.7">50</text>
<text x="94.1" y="131.6">49</text>
<text x="98.5" y="126.9">D27</text>
<text x="98.5" y="128.8">D28</text>
<text x="98.5" y="130.6">D29</text>
<text x="131.8" y="126.9">ENEEP</text>
<text x="133.5" y="128.8">IOS2</text>
<text x="133.5" y="130.6">IOS1</text>
<text x="139.7" y="127.8">5</text>
<text x="139.7" y="129.7">4</text>
<text x="139.7" y="131.6">3</text>
<text x="144.2" y="126.9">GND</text>
<text x="259" y="129.7">JFM24011-0101T</text>
<text x="260.7" y="126.9">SH</text>
<text x="94.1" y="137.2">30</text>
<text x="94.1" y="133.4">48</text>
<text x="98.5" y="132.5">D30</text>
<text x="98.5" y="134.4">D31</text>
<text x="133.5" y="132.5">IOS0</text>
<text x="139.7" y="137.2">2</text>
<text x="239.8" y="135.1">C19</text>
<text x="239.8" y="137">100n</text>
<text x="245.4" y="135.1">C20</text>
<text x="245.4" y="137">100n</text>
<text x="38.8" y="138.1">RESET</text>
<text x="80.3" y="143.8">R17</text>
<text x="87.8" y="140">GND</text>
<text x="87.8" y="141.8">GND</text>
<text x="94.1" y="140.9">42</text>
<text x="94.1" y="139">37</text>
<text x="94.1" y="142.7">38</text>
<text x="98.5" y="138.1">RESET</text>
<text x="98.5" y="140">ADS</text>
<text x="98.5" y="141.8">LCLK</text>
<text x="98.5" y="143.7">ARDY</text>
<text x="130.7" y="140">X25OUT</text>
<text x="131.6" y="138.1">CSOUT</text>
<text x="139.7" y="139">47</text>
<text x="39.5" y="149.3">PE5 (INT5)</text>
<text x="72.1" y="145.5">+3.3V</text>
<text x="80.3" y="147.2">10k</text>
<text x="94.1" y="146.5">43</text>
<text x="94.1" y="144.6">46</text>
<text x="94.1" y="148.3">29</text>
<text x="98.5" y="145.5">RDYRTN</text>
<text x="98.5" y="147.4">SRDY</text>
<text x="98.5" y="149.3">INTR0</text>
<text x="131.8" y="145.5">XTAL2</text>
<text x="139.7" y="144.6">128</text>
<text x="152" y="148.9">R18</text>
<text x="237.1" y="144.6">GND</text>
<text x="242.7" y="144.6">GND</text>
<text x="250.2" y="144.6">GND</text>
<text x="38.6" y="154.9">#WR</text>
<text x="38.9" y="153">#RD</text>
<text x="94.1" y="152.1">31</text>
<text x="94.1" y="150.2">45</text>
<text x="94.1" y="155.8">34</text>
<text x="94.1" y="153.9">32</text>
<text x="98.5" y="151.1">LDEV</text>
<text x="98.5" y="153">RD</text>
<text x="98.5" y="154.9">WR</text>
<text x="139.7" y="155.8">127</text>
<text x="152" y="150.6">1M</text>
<text x="157.8" y="153.9">X2</text>
<text x="72.1" y="158.6">+3.3V</text>
<text x="80.3" y="160.3">10k</text>
<text x="80.3" y="156.9">R19</text>
<text x="94.1" y="157.6">35</text>
<text x="94.1" y="161.4">40</text>
<text x="94.1" y="159.5">36</text>
<text x="98.5" y="156.7">DATACS</text>
<text x="98.5" y="158.6">CYCLE</text>
<text x="98.5" y="160.4">W/R</text>
<text x="131.8" y="156.7">XTAL1</text>
<text x="153.3" y="159.3">C17</text>
<text x="153.3" y="161.2">22p</text>
<text x="157.8" y="159.5">25Mhz</text>
<text x="168.2" y="159.3">C18</text>
<text x="168.2" y="161.2">22p</text>
<text x="72.1" y="164.2">+3.3V</text>
<text x="80.5" y="166">R2010k</text>
<text x="98.5" y="162.3">VLBUS</text>
<text x="108.9" y="166" transform="rotate(-90 108.9 166)">VSS</text>
<text x="110.8" y="166" transform="rotate(-90 110.8 166)">VSS</text>
<text x="112.6" y="166" transform="rotate(-90 112.6 166)">VSS</text>
<text x="114.5" y="166" transform="rotate(-90 114.5 166)">VSS</text>
<text x="116.4" y="166" transform="rotate(-90 116.4 166)">VSS</text>
<text x="118.2" y="166" transform="rotate(-90 118.2 166)">VSS</text>
<text x="120.1" y="166" transform="rotate(-90 120.1 166)">VSS</text>
<text x="122" y="166" transform="rotate(-90 122 166)">VSS</text>
<text x="123.8" y="166" transform="rotate(-90 123.8 166)">VSS</text>
<text x="125.7" y="166" transform="rotate(-90 125.7 166)">VSS</text>
<text x="129.4" y="166" transform="rotate(-90 129.4 166)">AVSS</text>
<text x="131.3" y="166" transform="rotate(-90 131.3 166)">AVSS</text>
<text x="149.5" y="165.1">GND</text>
<text x="164.5" y="165.1">GND</text>
<text x="108" y="170.5" transform="rotate(-90 108 170.5)">24</text>
<text x="109.9" y="170.5" transform="rotate(-90 109.9 170.5)">39</text>
<text x="111.7" y="170.5" transform="rotate(-90 111.7 170.5)">52</text>
<text x="113.6" y="170.5" transform="rotate(-90 113.6 170.5)">57</text>
<text x="115.4" y="170.5" transform="rotate(-90 115.4 170.5)">67</text>
<text x="117.3" y="170.5" transform="rotate(-90 117.3 170.5)">72</text>
<text x="119.2" y="170.5" transform="rotate(-90 119.2 170.5)">93</text>
<text x="121" y="171.4" transform="rotate(-90 121 171.4)">103</text>
<text x="122.9" y="171.4" transform="rotate(-90 122.9 171.4)">108</text>
<text x="124.8" y="171.4" transform="rotate(-90 124.8 171.4)">117</text>
<text x="128.5" y="170.5" transform="rotate(-90 128.5 170.5)">13</text>
<text x="130.3" y="170.5" transform="rotate(-90 130.3 170.5)">19</text>
<text x="116" y="176.2">GND</text>
<text x="128.1" y="176.2">GND</text>
</g>
</svg>
